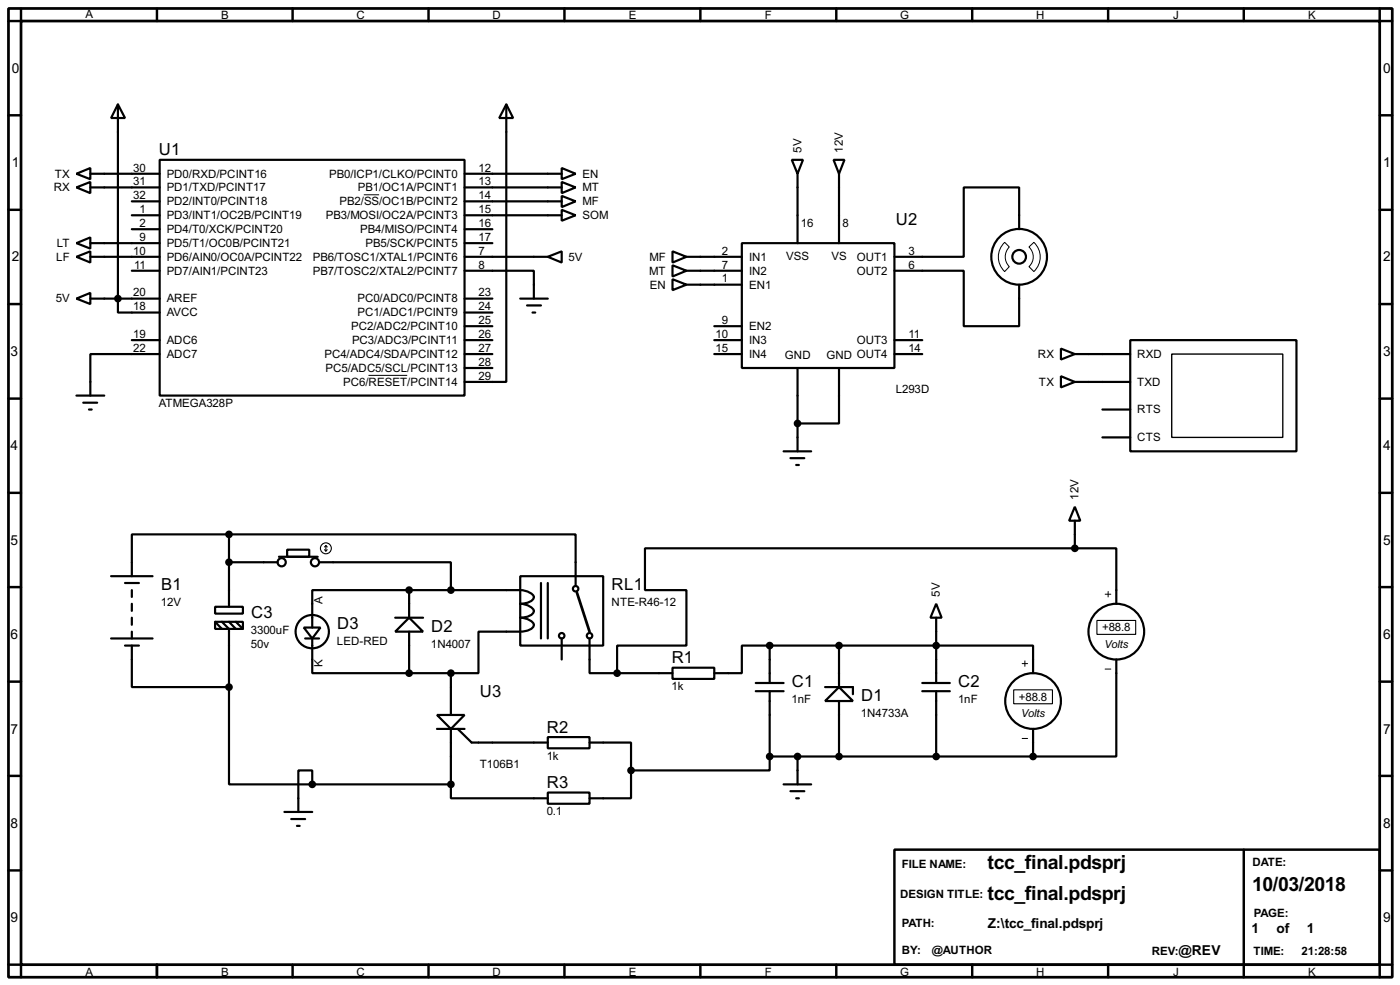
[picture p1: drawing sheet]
<svg xmlns="http://www.w3.org/2000/svg" width="256mm" height="180mm" viewBox="0 0 256 180" stroke-linecap="round" stroke-linejoin="round" font-family="sans-serif">
<path d="M1.6 1.6h253.5v177.3h-253.5zM3.9 3.9h248.9v172.7h-248.9zM105.7 108.5l2.3 7.1" fill="none" stroke="#000" stroke-width=".5"/>
<g fill="none" stroke="#000" stroke-width=".45">
<path d="M3.9 1.6v2.3h-2.3M28.8 1.6v2.3M53.6 1.6v2.3M78.5 1.6v2.3M103.4 1.6v2.3M128.3 1.6v2.3M153.2 1.6v2.3M178.1 1.6v2.3M203 1.6v2.3M227.9 1.6v2.3M252.8 1.6v2.3h2.3M1.6 21.1h2.3"/>
<path d="M1.6 38.4h2.3M252.8 21.1h2.3M252.8 38.4h2.3M1.6 55.7h2.3M252.8 55.7h2.3M1.6 73h2.3M252.8 73h2.3M1.6 90.2h2.3M252.8 90.2h2.3M1.6 107.5h2.3M252.8 107.5h2.3M1.6 124.8h2.3"/>
<path d="M252.8 124.8h2.3M1.6 142h2.3M1.6 159.3h2.3M163.9 155.5h88.9v21.1h-88.9zM227.9 155.5v23.4M252.8 142h2.3M252.8 159.3h2.3M1.6 176.6h2.3v2.3M28.8 176.6v2.3M53.6 176.6v2.3M78.5 176.6v2.3M103.4 176.6v2.3"/>
<path d="M128.3 176.6v2.3M153.2 176.6v2.3M178.1 176.6v2.3M203 176.6v2.3M255.1 176.6h-2.3v2.3"/>
</g>
<g fill="none" stroke="#000" stroke-width=".4">
<path d="M21.6 19.1l1.3 2.5h-2.5zM21.6 19.1v38.1h7.7M92.8 19.1l1.2 2.5h-2.5zM92.8 19.1v50.8h-7.7M14 31.8l2.6-1v2zM14 34.3l2.6-1v2.1zM16.6 31.8h12.7M16.6 34.3h12.7M24.2 36.9h5.1M24.2 39.4h5.1M29.3 29.3h55.8v43.1h-55.8zM85.1 31.8h17.8"/>
<path d="M85.1 34.3h17.8M85.1 36.9h17.8M85.1 39.4h17.8M102.9 33.3l2.6 1-2.6 1.1zM102.9 35.9l2.6 1-2.6 1zM102.9 38.4l2.6 1-2.6 1zM102.9 30.8l2.6 1-2.6 1zM145.1 29.3h2l-1 2.5zM146.1 31.8v12.7M152.7 29.3h2l-1 2.5zM153.7 31.8v12.7M14 44.5l2.6-1v2z"/>
<path d="M14 47l2.6-1v2.1zM14 54.7l2.6-1.1v2.1zM16.6 54.7h12.7M16.6 44.5h12.7M16.6 47h12.7M24.2 49.6h5.1M24.2 42h5.1M85.1 49.6h12.7v5.1M85.1 54.7h5.1M85.1 44.5h5.1M85.1 47h15.3M85.1 42h5.1"/>
<path d="M85.1 59.7h5.1M85.1 57.2h5.1M95.3 54.7h5.1M96.6 55.9h2.5M97.6 57.2h.5M100.4 47l2.5-1v2.1zM123.2 46l2.6 1-2.6 1.1zM123.2 48.6l2.6 1-2.6 1zM123.2 51.1l2.6 1-2.6 1zM125.8 47h10.1M125.8 49.6h10.1M125.8 52.1h10.1"/>
<path d="M130.9 59.7h5M135.9 44.5h28v22.9h-28zM163.9 49.6h12.7v10.1h10.1v-7.6M186.7 42v-7.7h-10.1v12.7h-12.7M14 72.4h5.1M15.3 73.7h2.5M16.3 75h.5M24.2 62.3h5.1M29.3 64.8h-12.7v7.6M85.1 64.8h5.1M85.1 67.4h5.1M85.1 62.3h5.1"/>
<path d="M130.9 64.8h5M130.9 62.3h5M146.1 67.4v15.2M153.7 67.4v10.1h-7.6M163.9 64.8h5.1M163.9 62.3h5.1M194.4 63.8l2.5 1-2.5 1zM194.4 68.9l2.5 1-2.5 1zM196.9 69.9h10.2M196.9 64.8h10.2M202 75h5.1M207.1 62.3h30.4v20.3h-30.4z"/>
<path d="M42 97.8h-17.8v7.7M42 97.8h63.5v9.4M42 97.8v13.3M143.6 82.6h5M144.8 83.9h2.6M145.9 85.1h.5M196.9 92.8l1 2.5h-2zM196.9 95.3v5.1M202 80.1h5.1M20.4 105.5h7.6M20.4 116.9h7.6M22.9 118.2h2.6"/>
<path d="M22.9 106.7h2.6M24.2 118.2v7.6h17.8M24.2 108v1.3M24.2 110.5v1.3M24.2 113.1v1.3M24.2 115.6v1.3M39.4 111.1h5.1v1.2h-5.1zM39.4 113.8h5.1v1.3h-5.1zM39.4 113.8l1.3 1.3M40.7 113.8l1.3 1.3v10.7M42 102.9h8.9M42 113.8l1.2 1.3"/>
<path d="M43.2 113.8l1.3 1.3M51.1 101.9h7.1M52.6 100.6h4.1v1.3h-4.1zM55.7 114.9h3l-1.5 2zM55.9 116.9h2.6M57.2 116.9v6.3h17.8M58.5 102.9h24.1v5.1M72.4 113.1h5.1M75 113.1l2.5 2.5h-5.1zM75 108h-17.8v6.9M75 108h20.3a2.65 2.65 0 0 1 2.5 1.3 2.27 2.27 0 0 1-2.5 1.2 2.66 2.66 0 0 1 2.5 1.3 2.27 2.27 0 0 1-2.5 1.3 2.58 2.58 0 0 1 2.5 1.3 2.27 2.27 0 0 1-2.5 1.2h-7.6v7.6h-5.1M75 108v5.1"/>
<path d="M75 115.6v7.6M95.3 105.5h15.2v12.7h-15.2zM99.1 106.7v10.2M100.4 106.7v10.2M102.9 116.9v3.8M108 116.9v6.3h5.1M141 118.2h48.3v5M141 118.2h-5.1v5h-5M141 118.2v6.8M153.7 118.2v7.6M171.5 110.5l1 2.6h-2zM171.5 113.1v11.9"/>
<path d="M196.9 100.4h7.6v10.1M196.9 100.4h-78.7v7.6h7.6v10.2h-12.7v5M42 125.8v17.8h15.2M75 123.2h7.6M80.1 130.9h5l-2.5 2.5zM80.1 133.4h5M82.6 123.2v7.7M82.6 133.4v10.2M83.9 133.4l2.5 2.5h14M100.4 134.9h7.6v2.1h-7.6zM108 135.9h7.6v5.1M113.1 123.2h10.1"/>
<path d="M123.2 122.2h7.7v2.1h-7.7zM138.5 125h5.1M138.5 126.5h5.1M141 138.5v2.5h-25.4M141 138.5h48.3M141 126.5v12M146.1 138.5v5.1M151.2 128.3l2.5-2.5 2.6 2.5zM151.2 125.8h5.1v1.3M153.7 128.3v10.2M169 125h5M169 126.5h5"/>
<path d="M171.5 126.5v12M189.3 133.4v5.1M204.5 120.7v17.8h-15.2M52.1 148.6h5.1M53.4 149.9h2.5M54.4 151.2h.5M57.2 143.6v-2.6h-2.5v7.6M57.2 143.6h25.4M82.6 143.6v2.5h17.8M100.4 145.1h7.6v2h-7.6zM115.6 141v5.1h-7.6M143.6 143.6h5"/>
<path d="M144.8 144.8h2.6M145.9 146.1h.5"/>
<circle cx="186.7" cy="47" r="5.1"/>
<circle cx="186.7" cy="47" r="1.25"/>
<circle cx="51.6" cy="102.9" r=".75"/>
<circle cx="57.2" cy="115.6" r="3.1"/>
<circle cx="57.7" cy="102.9" r=".75"/>
<circle cx="102.9" cy="116.4" r=".5"/>
<circle cx="105.4" cy="107.8" r=".5"/>
<circle cx="108" cy="116.4" r=".5"/>
<circle cx="204.5" cy="115.6" r="5.1"/>
<circle cx="189.2" cy="128.3" r="5.1"/>
</g>
<path d="M66.7 35.7h2.8M184.1 44.4l.8 .8a2.54 2.54 0 0 0 0 3.6l-.8 .9a3.7 3.7 0 0 1 0-5.3zM188.5 45.2l.9-.8a3.7 3.7 0 0 1 0 5.3l-.9-.9a2.45 2.45 0 0 0 0-3.6zM67.5 68.7h7.1M202.5 108.8h1M203 108.3v1M187.3 121.5h1M187.3 135.2h1M187.8 121v1M202.5 122.5h1" fill="none" stroke="#000" stroke-width=".18"/>
<g fill="#000" stroke="#000" stroke-width=".4">
<circle cx="21.6" cy="54.7" r=".5"/>
<circle cx="146.1" cy="77.5" r=".5"/>
<circle cx="41.9" cy="97.8" r=".5"/>
<circle cx="41.9" cy="102.9" r=".5"/>
<circle cx="74.9" cy="108" r=".5"/>
<circle cx="82.6" cy="108" r=".5"/>
<circle cx="141" cy="118.2" r=".5"/>
<circle cx="153.7" cy="118.2" r=".5"/>
<circle cx="171.5" cy="118.2" r=".5"/>
<circle cx="196.9" cy="100.4" r=".5"/>
<circle cx="41.9" cy="125.8" r=".5"/>
<circle cx="74.9" cy="123.2" r=".5"/>
<circle cx="82.6" cy="123.2" r=".5"/>
<circle cx="113" cy="123.2" r=".5"/>
<circle cx="141" cy="138.5" r=".5"/>
<circle cx="146.1" cy="138.5" r=".5"/>
<circle cx="153.7" cy="138.5" r=".5"/>
<circle cx="171.5" cy="138.5" r=".5"/>
<circle cx="189.2" cy="138.5" r=".5"/>
<circle cx="57.2" cy="143.6" r=".5"/>
<circle cx="82.6" cy="143.6" r=".5"/>
<circle cx="115.6" cy="141" r=".5"/>
</g>
<g fill="none" stroke="#000" stroke-width=".2">
<path d="M59.7 99.9v1M59.7 99.9l-.2 .2M59.7 99.9l.3 .2M59.5 100.6l.2 .3M60 100.6l-.3 .3M201 113.6h7.1v2.5h-7.1zM185.7 126.3h7.1v2.5h-7.1z"/>
<circle cx="59.7" cy="100.4" r="1"/>
</g>
<path d="M214.7 64.8h20.3v15.3h-20.3z" fill="none" stroke="#000" stroke-width=".25"/>
<g font-size="4">
<text x="180.9" y="159.1">tcc_final.pdsprj</text>
<text x="180.9" y="164.8">tcc_final.pdsprj</text>
<text x="229.4" y="163.1">10/03/2018</text>
</g>
<g font-size="3.4">
<text x="29.1" y="28.5">U1</text>
<text x="164.1" y="41.2">U2</text>
<text x="29.5" y="108">B1</text>
<text x="46" y="113.1">C3</text>
<text x="112.1" y="108">RL1</text>
<text x="61.8" y="115.1">D3</text>
<text x="79" y="115.6">D2</text>
<text x="123.1" y="121.4">R1</text>
<text x="145.1" y="125.8">C1</text>
<text x="175.6" y="125.8">C2</text>
<text x="87.9" y="127.5">U3</text>
<text x="157.8" y="128.3">D1</text>
<text x="100.2" y="134.1">R2</text>
<text x="100.2" y="144.3">R3</text>
</g>
<g font-size="2.8">
<text x="2.2" y="13.4">0</text>
<text x="253.4" y="13.4">0</text>
<text x="2.2" y="30.6">1</text>
<text x="253.4" y="30.6">1</text>
<text x="2.2" y="47.9">2</text>
<text x="253.4" y="47.9">2</text>
<text x="1.9" y="65.2">3</text>
<text x="253.4" y="65.2">3</text>
<text x="1.9" y="82.4">4</text>
<text x="253.4" y="82.4">4</text>
<text x="1.9" y="99.7">5</text>
<text x="253.4" y="99.7">5</text>
<text x="1.9" y="117">6</text>
<text x="253.4" y="117">6</text>
<text x="1.9" y="134.3">7</text>
<text x="253.4" y="134.3">7</text>
<text x="1.9" y="151.5">8</text>
<text x="253.4" y="151.5">8</text>
<text x="1.9" y="168.8">9</text>
<text x="180.9" y="169.8">Z:\tcc_final.pdsprj</text>
<text x="229.3" y="170.8">1</text>
<text x="233.9" y="170.8">of</text>
<text x="239.4" y="170.8">1</text>
<text x="253.4" y="168.8">9</text>
<text x="215.9" y="174.9">@REV</text>
</g>
<g font-size="2.4">
<text x="15.6" y="3.2">A</text>
<text x="40.5" y="3.5">B</text>
<text x="65.3" y="3.5">C</text>
<text x="90.2" y="3.5">D</text>
<text x="115.2" y="3.5">E</text>
<text x="140.1" y="3.5">F</text>
<text x="164.9" y="3.5">G</text>
<text x="189.8" y="3.5">H</text>
<text x="214.9" y="3.5">J</text>
<text x="239.6" y="3.5">K</text>
<text x="146.8" y="28" transform="rotate(-90 146.8 28)">5V</text>
<text x="154.4" y="27.9" transform="rotate(-90 154.4 27.9)">12V</text>
<text x="9.8" y="35">RX</text>
<text x="10" y="32.5">TX</text>
<text x="24.4" y="33.9">31</text>
<text x="24.4" y="31.4">30</text>
<text x="30.5" y="35">PD1/TXD/PCINT17</text>
<text x="30.5" y="32.5">PD0/RXD/PCINT16</text>
<text x="60.3" y="32.5">PB0/ICP1/CLKO/PCINT0</text>
<text x="65.5" y="35">PB1/OC1A/PCINT1</text>
<text x="87.7" y="31.4">12</text>
<text x="87.7" y="33.9">13</text>
<text x="106.7" y="35">MT</text>
<text x="106.7" y="32.5">EN</text>
<text x="24.4" y="36.5">32</text>
<text x="25.6" y="41.6">2</text>
<text x="25.6" y="39">1</text>
<text x="30.5" y="40.1">PD3/INT1/OC2B/PCINT19</text>
<text x="30.5" y="37.6">PD2/INT0/PCINT18</text>
<text x="59.7" y="40.1">PB3/MOSI/OC2A/PCINT3</text>
<text x="62.2" y="37.6">PB2/SS/OC1B/PCINT2</text>
<text x="87.7" y="39">15</text>
<text x="87.7" y="36.5">14</text>
<text x="87.7" y="41.6">16</text>
<text x="106.7" y="37.6">MF</text>
<text x="106.7" y="40.1">SOM</text>
<text x="146.7" y="41.6">16</text>
<text x="154.4" y="41.6">8</text>
<text x="10.3" y="47.7">LF</text>
<text x="10.4" y="45.2">LT</text>
<text x="24.4" y="46.6">10</text>
<text x="25.6" y="44.1">9</text>
<text x="30.5" y="47.7">PD6/AIN0/OC0A/PCINT22</text>
<text x="30.5" y="45.2">PD5/T1/OC0B/PCINT21</text>
<text x="30.5" y="42.7">PD4/T0/XCK/PCINT20</text>
<text x="57.3" y="47.7">PB6/TOSC1/XTAL1/PCINT6</text>
<text x="66" y="42.7">PB4/MISO/PCINT4</text>
<text x="66.9" y="45.2">PB5/SCK/PCINT5</text>
<text x="87.7" y="44.1">17</text>
<text x="87.7" y="46.6">7</text>
<text x="104.2" y="47.7">5V</text>
<text x="119" y="47.7">MF</text>
<text x="132.3" y="46.6">2</text>
<text x="137.2" y="47.7">IN1</text>
<text x="144" y="47.6">VSS</text>
<text x="152.3" y="47.6">VS</text>
<text x="156.9" y="47.7">OUT1</text>
<text x="166.4" y="46.6">3</text>
<text x="24.6" y="49.2">11</text>
<text x="30.5" y="50.3">PD7/AIN1/PCINT23</text>
<text x="57.3" y="50.3">PB7/TOSC2/XTAL2/PCINT7</text>
<text x="87.7" y="49.2">8</text>
<text x="118.9" y="50.3">MT</text>
<text x="119" y="52.8">EN</text>
<text x="132.3" y="49.2">7</text>
<text x="132.3" y="51.7">1</text>
<text x="137.2" y="50.3">IN2</text>
<text x="137.2" y="52.8">EN1</text>
<text x="156.9" y="50.3">OUT2</text>
<text x="166.4" y="49.2">6</text>
<text x="10.2" y="55.4">5V</text>
<text x="24.4" y="56.8">18</text>
<text x="24.4" y="54.3">20</text>
<text x="30.5" y="57.9">AVCC</text>
<text x="30.5" y="55.4">AREF</text>
<text x="65.5" y="57.9">PC1/ADC1/PCINT9</text>
<text x="65.5" y="55.4">PC0/ADC0/PCINT8</text>
<text x="87.7" y="59.3">25</text>
<text x="87.7" y="56.8">24</text>
<text x="87.7" y="54.3">23</text>
<text x="132.3" y="59.3">9</text>
<text x="24.4" y="61.9">19</text>
<text x="24.4" y="64.4">22</text>
<text x="30.5" y="63">ADC6</text>
<text x="30.5" y="65.5">ADC7</text>
<text x="59.4" y="65.5">PC4/ADC4/SDA/PCINT12</text>
<text x="64.3" y="60.4">PC2/ADC2/PCINT10</text>
<text x="64.5" y="63">PC3/ADC3/PCINT11</text>
<text x="87.7" y="64.4">27</text>
<text x="87.7" y="61.9">26</text>
<text x="131.1" y="61.9">10</text>
<text x="131.1" y="64.4">15</text>
<text x="137.2" y="63">IN3</text>
<text x="137.2" y="65.5">IN4</text>
<text x="137.2" y="60.4">EN2</text>
<text x="143.8" y="65.6">GND</text>
<text x="151.4" y="65.6">GND OUT4</text>
<text x="156.9" y="63">OUT3</text>
<text x="166.4" y="61.9">11</text>
<text x="166.4" y="64.4">14</text>
<text x="190.1" y="65.5">RX</text>
<text x="208.3" y="65.5">RXD</text>
<text x="59.6" y="68.1">PC5/ADC5/SCL/PCINT13</text>
<text x="62.9" y="70.6">PC6/RESET/PCINT14</text>
<text x="87.7" y="69.5">29</text>
<text x="87.7" y="67">28</text>
<text x="164.1" y="72">L293D</text>
<text x="190.3" y="70.6">TX</text>
<text x="208.3" y="70.6">TXD</text>
<text x="29.1" y="74.5">ATMEGA328P</text>
<text x="208.3" y="75.7">RTS</text>
<text x="208.3" y="80.8">CTS</text>
<text x="197.6" y="91.4" transform="rotate(-90 197.6 91.4)">12V</text>
<text x="29.5" y="111">12V</text>
<text x="59.1" y="110.5" transform="rotate(-90 59.1 110.5)">A</text>
<text x="112" y="111">NTE-R46-12</text>
<text x="172.2" y="109.2" transform="rotate(-90 172.2 109.2)">5V</text>
<text x="45.9" y="116.1">3300uF</text>
<text x="45.9" y="118.6">50v</text>
<text x="61.7" y="118.1">LED-RED</text>
<text x="79" y="118.6">1N4007</text>
<text x="201.9" y="115.6">+88.8</text>
<text x="59.1" y="122.1" transform="rotate(-90 59.1 122.1)">K</text>
<text x="123" y="126.4">1k</text>
<text x="145" y="128.8">1nF</text>
<text x="157.7" y="131.3">1N4733A</text>
<text x="175.5" y="128.8">1nF</text>
<text x="186.7" y="128.3">+88.8</text>
<text x="87.9" y="140.6">T106B1</text>
<text x="100.2" y="139.1">1k</text>
<text x="100.2" y="149.2">0.1</text>
<text x="165.2" y="158.9">FILE NAME:</text>
<text x="229.4" y="158.4">DATE:</text>
<text x="164.9" y="164.3">DESIGN TITLE:</text>
<text x="229.7" y="167.8">PAGE:</text>
<text x="165.2" y="169.7">PATH:</text>
<text x="15.6" y="178.6">A</text>
<text x="40.5" y="178.6">B</text>
<text x="65.3" y="178.6">C</text>
<text x="90.2" y="178.6">D</text>
<text x="115.2" y="178.6">E</text>
<text x="140.1" y="178.6">F</text>
<text x="164.9" y="178.6">G</text>
<text x="165.2" y="174.7">BY:</text>
<text x="170.7" y="174.7">@AUTHOR</text>
<text x="189.8" y="178.6">H</text>
<text x="211" y="174.7">REV:</text>
<text x="214.9" y="178.6">J</text>
<text x="229.6" y="174.7">TIME:</text>
<text x="238.5" y="174.7">21:28:58</text>
<text x="239.6" y="178.6">K</text>
</g>
<g font-size="2.3">
<text x="202.3" y="118.6">Volts</text>
<text x="187.1" y="131.3">Volts</text>
</g>
</svg>
